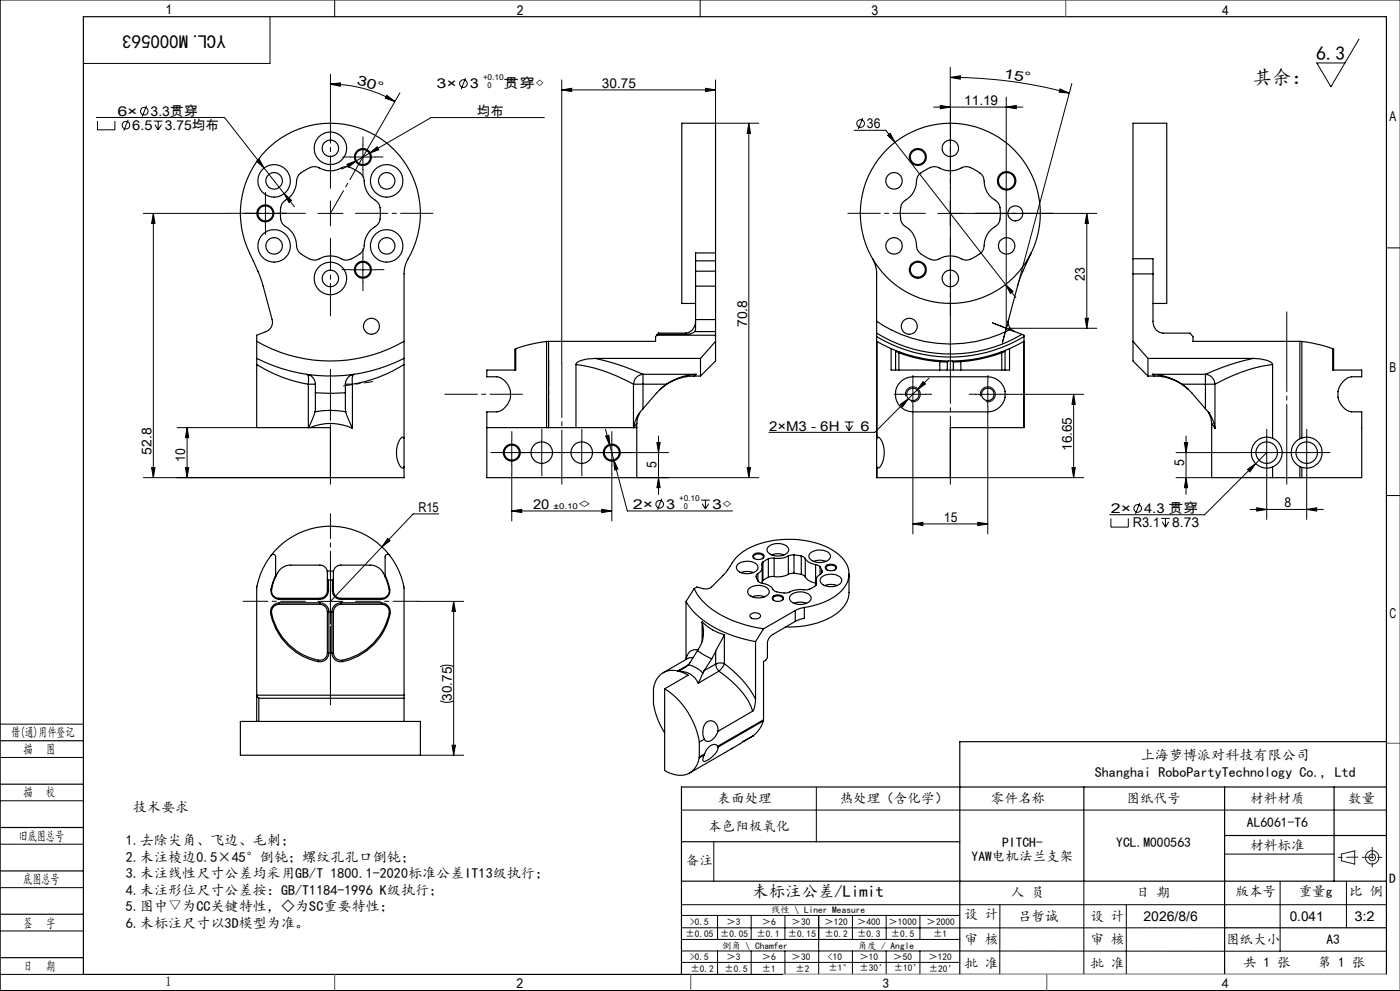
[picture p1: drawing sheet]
<svg xmlns="http://www.w3.org/2000/svg" width="420mm" height="297mm" viewBox="0 0 420 297" stroke-linecap="round" stroke-linejoin="round" font-family="sans-serif">
<g fill="none" stroke="#000" stroke-width=".3">
<path d="M100.4 0v5M210 0v5M420 0h-419.9v297h419.9M81 5v14h-56M407.7 11.7l-8.4 14.3-4.3-7.1h8.5M28.9 35.2h38.4l11.9 15.2M29.2 36.3v2.6h5.3v-2.6M38.5 35.9l-1.4 3.3M44 31.7l-1.3 3.3M46.1 36.3h2.7M46.5 37.4l.9 1.5M47.4 36.3v2.6"/>
<path d="M48.4 37.4l-1 1.5M99.1 25.2l3-.4v1.1zM99.1 25.2a38.3 38.3 0 0 1 19.4 5.2M99.1 22.2v11M116.1 28.6l2.4 1.8-2.9-.9zM120 27.8l-11.1 19.3M139.7 23.4l-1.3 3.3M163.3 35.2h-34l-18.5 10.7M168.5 26.9l3-.4v.9zM168.5 24v84.9M168.5 26.9h46.2M211.7 26.5l3 .4-3 .5z"/>
<path d="M214.7 24v12.9h12.9M224.6 36.9l.5 3.1h-.9zM224.6 36.9v106.3M256.2 39h9.5l2.8 3.6M258.8 35.4l-1.3 3.3M280.1 32.1h26.8M282.1 31.6l3 .5-3 .5zM285.1 20.2v11.7M285.1 23.2l3-.5v1zM285.1 23.2a137.1 137.1 0 0 1 35.7 4.7M301.9 32.1l3-.5v1zM301.9 29.1v69.3h27.1"/>
<path d="M318 26.7l2.8 1.2-3.1-.3zM321.6 25l-16.3 60.8M77 48.3l.8-.6 1.4 2.7zM79.2 50.4l6 7.6M85.2 58l2.3 2.1-.8 .6zM85.2 58l3.1 4M104.1 49.2l2.8-1-2.3 1.9zM105.1 47.1h7.5M106.9 48.2l-4.3 2.5M108.9 43.3v7.5M110.8 45.9l2.4-1.9 .5 .9zM110.8 45.9l-3.9 2.3"/>
<path d="M266.3 40.6l.8-.6 1.4 2.6zM268.5 42.6l33.2 42.7M43 64h25.4M46 64l.5 3h-1zM46 64v79.2M75.9 64h7.5M79.6 60.2v7.5M95.4 64h7.5M99.1 60.2v7.5M108.9 77.1v7.5M285.1 60.2v7.5M326 64l.5 3h-1z"/>
<path d="M326 64v34.4M329 64h-47.7M415.9 74.3h4.1M105.1 80.9h7.5M297.7 96.7l6.7 2.7M301.7 85.3l2.2 2-.8 .6zM301.7 85.3l3.1 3.9M302.6 95.8l-1.9 6.9M325.5 95.4h1l-.5 3zM270.1 118.2h7.5M271.7 118.7a2.25 2.25 0 0 1 2-2.7 2.25 2.25 0 0 1 2.4 2.4 2.25 2.25 0 0 1-2.8 2M273.9 114.4v7.5"/>
<path d="M275.2 116.8l-12.8 12.8h-31.7M276.9 114.4l.7 .7-2.4 1.7zM278.7 113.3l-3.5 3.5M292.6 118.2h7.5M294.2 118.7a2.25 2.25 0 0 1 2-2.7 2.25 2.25 0 0 1 2.4 2.4 2.25 2.25 0 0 1-2.8 2M296.3 114.4v7.5M302 118.2h23.1M322.1 118.2l.5 3h-1zM322.1 118.2v25M53.1 128.2h23.9M56.1 128.2l.5 3h-1zM56.1 128.2v15"/>
<path d="M149.8 135.6h7.5M153.5 131.9v7.5M158.8 135.6h7.5M162.5 131.9v7.5M170.8 135.6h7.5M174.5 131.9v7.5M179.8 135.6h20.8M181.6 128.7l6.6 24.4h31.5M181.7 130.7l1-.2 .3 3zM183.6 131.9v7.5M184.1 137.8l1.3 2.8-1 .3zM197.1 132.6h.9l-.4 3z"/>
<path d="M197.6 130.7v17.5M253.4 126.5h2.6M253.8 127.5l.9 1.6M254.7 126.5v2.6M255.7 127.5l-1 1.6M270.1 121.2l2.4-1.7-1.7 2.5zM273.9 123.8v36.2M296.3 123.8v36.2M352.8 135.6h20.2M355.3 132.6h1l-.5 3zM355.8 130.7v17.5M376.3 135.6h7.5"/>
<path d="M380 135.6l-18.6 18.7h-28.5M380 131.9v7.5M388.3 135.6h7.4M392 131.9v7.5M43 143.2h56.1M45.5 140.2h1l-.5 3zM55.6 140.2h1l-.5 3zM131.6 154h-7.7l-24.8 26.2M153.5 153.1l3-.5v1zM153.5 142v14.1M153.5 153.1h30.1M180.5 152.6l3.1 .5-3.1 .5z"/>
<path d="M183.6 142v14.1M191 143.2h36.6M197.6 143.2l.4 3h-.9zM198.5 149.5l-1.2 3.2M210.3 149.9h2.6M210.6 151l1 1.5M211.6 149.9v2.6M212.6 151l-1 1.5M224.2 140.2h.9l-.5 3zM273.9 157l3-.5v1zM273.9 157h22.4M285.1 143.2h40"/>
<path d="M293.3 156.5l3 .5-3 .5zM321.6 140.2h1l-.5 3zM333.3 155.4v2.6h5.2v-2.6M341.9 150.7l-1.3 3.3M348.3 155.4h2.6M348.7 156.4l.9 1.6M349.6 155.4v2.6M350.6 156.4l-1 1.6M352.8 143.2h10.7M355.8 143.2l.5 3h-1zM374.3 140.7l2.4-1.8-1.7 2.5zM375 152.7h22"/>
<path d="M377 152.2l3 .5-3 .5zM380 142.6v13.1M392 152.7l3-.5v1zM392 142.6v13.1M415.9 148.5h4.1M99.1 176.5v7.5M116.3 161.4l.7 .7-2.4 1.8zM95.4 180.2h7.5M125.4 180.2h13.7M132 199.8l1.9-.4 2.2 .4M136.1 180.2l.5 3h-1zM136.1 180.2v46.1"/>
<path d="M0 217h25M132 210l1.9 .5 2.2-.5M0 227h25M0 240h25M126.1 226.3h13M135.6 223.3h1l-.5 3zM244.9 236v16.3M0 253h25M204.4 242.8h211.5M214.1 252.4v11.8M367.4 256h32.8M0 266h25"/>
<path d="M0 279h25M204.4 271.1h211.5M204.4 278.1h163M204.4 274.4h83.5M215.3 274.4v7.1M225.4 274.4v7.1M235.5 274.4v7.1M245.6 274.4v17.6M255.7 274.4v7.1M265.9 274.4v7.1M276 274.4v7.1M300 271.1l-.1 21"/>
<path d="M325.2 264.1v27.9M337.9 271.1v20.9M384 264.2v20.9M403.9 264.1v14M0 292h25M204.4 285l211.5 .1M204.4 288.4h83.5M204.5 281.5h83.5M215.3 285v7M225.4 285v7M235.5 285v7M255.7 285v7"/>
<path d="M265.9 285v7M276 285v7M287.9 292h128"/>
<circle cx="37.8" cy="37.5" r="1.15"/>
<circle cx="43.3" cy="33.3" r="1.14"/>
<circle cx="139" cy="25.1" r="1.14"/>
<circle cx="258.2" cy="37" r="1.15"/>
<circle cx="197.9" cy="151.1" r="1.14"/>
<circle cx="341.3" cy="152.4" r="1.15"/>
</g>
<g fill="none" stroke="#191924" stroke-width=".3">
<path d="M402.4 256l4-1v4l-4-1z"/>
<circle cx="411.7" cy="257" r="1"/>
<circle cx="411.7" cy="257" r="2"/>
</g>
<path d="M103.1 115.7l8.7-1.3" fill="none" stroke="#000" stroke-width=".3" stroke-dasharray="30.5 1.3 1.3 1.3" stroke-dashoffset="28"/>
<path d="M99.1 110.7v34.4" fill="none" stroke="#000" stroke-width=".3" stroke-dasharray="30.5 1.3 1.3 1.3" stroke-dashoffset="15.2"/>
<path d="M99.1 56.4v-23.2M285.1 56.4v-23.2M91.6 63.9h-23.2M99.1 71.4v23.3M106.6 63.9h23.3M277.6 63.9h-23.2M285.1 71.4v23.3M292.6 63.9h23.3" fill="none" stroke="#000" stroke-width=".3" stroke-dasharray="30.5 1.3 1.3 1.3" stroke-dashoffset="20.8"/>
<g fill="none" stroke="#000" stroke-width=".3" stroke-dasharray="30.5 1.3 1.3 1.3">
<path d="M105.1 47h-2.2M108.9 43.3v-2.3M108.9 50.8v2.2M112.6 47h2.3M75.9 63.9h-2.6M79.6 60.2v-2.6M79.6 67.7v2.5M83.4 63.9h2.5M108.9 77.1v-2.6M105.1 80.8h-2.5M108.9 84.6v2.5M112.6 80.8h2.6"/>
<path d="M270.1 118.2h-1.9M273.9 114.4v-1.9M277.6 118.2h1.9M292.6 118.2h-1.9M296.4 114.4v-1.9M300.1 118.2h1.9M149.8 135.6h-2.5M153.6 131.9v-2.6M153.6 139.4v2.5M157.3 135.6h2.6M158.8 135.6h-3.2M162.6 131.9v-3.2"/>
<path d="M162.6 139.4v3.2M166.3 135.6h3.2M170.8 135.6h-3.2M174.6 131.9v-3.2M174.6 139.4v3.2M178.3 135.6h3.2M179.8 135.6h-2.5M183.6 131.9v-2.6M183.6 139.4v2.5M187.3 135.6h2.6M273.9 121.9v1.9M296.4 121.9v1.9"/>
<path d="M376.3 135.6h-3.2M380 131.9v-3.2M380 139.4v3.2M383.8 135.6h3.2M388.3 135.6h-3.2M392 131.9v-3.2M392 139.4v3.2M395.8 135.6h3.2M99.1 208.3v2.9"/>
</g>
<path d="M133.4 118.2h23.4" fill="none" stroke="#000" stroke-width=".3" stroke-dasharray="30.5 1.3 1.3 1.3" stroke-dashoffset="20.7"/>
<path d="M168.6 108.9v36.2" fill="none" stroke="#000" stroke-width=".3" stroke-dasharray="30.5 1.3 1.3 1.3" stroke-dashoffset="14.3"/>
<path d="M99.1 63.9l9.8-16.9M164.6 108v19.5" fill="none" stroke="#000" stroke-width=".3" stroke-dasharray="30.5 1.3 1.3 1.3" stroke-dashoffset="22.6"/>
<path d="M386 93.5v51.6" fill="none" stroke="#000" stroke-width=".3" stroke-dasharray="30.5 1.3 1.3 1.3" stroke-dashoffset="6.5"/>
<path d="M285.1 31.9v113.2" fill="none" stroke="#000" stroke-width=".3" stroke-dasharray="30.5 1.3 1.3 1.3" stroke-dashoffset="10.1"/>
<path d="M99.1 169.6v38.7" fill="none" stroke="#000" stroke-width=".3" stroke-dasharray="30.5 1.3 1.3 1.3" stroke-dashoffset="13"/>
<path d="M99.1 172.7v-18.7M91.6 180.2h-18.7M99.1 187.7v18.8M106.6 180.2h18.8" fill="none" stroke="#000" stroke-width=".3" stroke-dasharray="30.5 1.3 1.3 1.3" stroke-dashoffset="23"/>
<g fill="none" stroke="#000" stroke-width=".35">
<path d="M25 5h390.9v287h-390.9zM89.9 52.1l2.1-1.3a3.8 3.8 0 0 1 4.6-.1 7.2 7.2 0 0 0 6.5-.6 6.9 6.9 0 0 1 5.2 2 3.6 3.6 0 0 1 1 3 8.1 8.1 0 0 0 4 5.6 7.2 7.2 0 0 1 0 6.5 9.7 9.7 0 0 0-3.8 4.7l-.2 .9a4 4 0 0 1-2.7 4.1l-.3 .2a3.7 3.7 0 0 1-4.7 .1 7.4 7.4 0 0 0-6.4 .6 6.6 6.6 0 0 1-5.3-2 3.8 3.8 0 0 1-1-3 7.1 7.1 0 0 0-3.8-5.3 6.7 6.7 0 0 1-.8-5.6 3.6 3.6 0 0 1 2.1-2.4 8.5 8.5 0 0 0 2.8-6.2zM275.7 52.3l2.3-1.5a3.8 3.8 0 0 1 4.6-.1 7.1 7.1 0 0 0 6.4-.6 6.9 6.9 0 0 1 5.3 2 3.6 3.6 0 0 1 1 3 8.1 8.1 0 0 0 4 5.6 7.2 7.2 0 0 1 0 6.5 9.7 9.7 0 0 0-3.8 4.7l-.2 .9a4 4 0 0 1-2.7 4.1l-.4 .2a3.7 3.7 0 0 1-4.6 .1 7.4 7.4 0 0 0-6.4 .6 6.6 6.6 0 0 1-5.3-2 3.5 3.5 0 0 1-1-3 7.1 7.1 0 0 0-3.8-5.3 5.6 5.6 0 0 1-.9-4.8 3.5 3.5 0 0 1 2.1-3.2 8.1 8.1 0 0 0 2.8-6.2zM208.7 78.2h6M208.7 78.2v3.1M214.7 75.8v-38.9h-10.2v54h4.2M214.7 75.8h-6v2.4M214.7 75.8v2.4M214.7 78.2v3.1M261.8 77.5a9.1 9.1 0 0 1 1.2 4.6v14.2M309.4 75.8l-3.4 7.7-3.4 12.3a3.2 3.2 0 0 0 .7 2.8M339.9 77.5v-40.6h10.1v54h-4.1"/>
<path d="M339.9 77.5h6v4.6M339.9 77.5v4.6M197.6 99.8l-.5 .6M197.6 99.8v.4M197.6 99.8h8.1M205.7 99.8v.4M208.4 99.4a4.2 4.2 0 0 1-2.7 .8M208.4 99.4h6.3M208.7 96.3a3.5 3.5 0 0 1-3 3.5M208.7 95.8v2.8l-.3 .8M208.7 81.3v4.5M208.7 81.3h6"/>
<path d="M208.7 85.8v10M208.7 85.8h6M208.7 95.8h6M214.7 81.3v4.5M214.7 95.8v3.6M214.7 85.8v10M214.7 99.4v2.9M263 99.8a42.1 42.1 0 0 0 43.6 .4M263 96.3a39.1 39.1 0 0 0 40.3 2.3M263 96.3v3.5M263 99.8v31.7M303.3 98.6l1.1 .8 2.2 .8"/>
<path d="M339.9 82.1h6M339.9 82.1v20.2M345.9 82.1v14.2a3.4 3.4 0 0 0 3 3.5h8.1l.9 1.1v1.4h32.1M77 107.4v-6.9l2.8-1.1a3 3 0 0 0 1.8-3.6l-3-11.2-2.8-6.7a27.1 27.1 0 0 1 23.7-41 27.1 27.1 0 0 1 22.4 41.7l-.5 1.7-.2 1.8v25.3M77 102.3a44.4 44.4 0 0 0 44.2 0M77 107.4a48.9 48.9 0 0 0 44.2 0M77 109.3a42.4 42.4 0 0 0 15.5 5.8M77 107.4v1.9M77 109.3v18.9h15.5M92.5 115.1v-2.2l-.5-.7 .6 .1a3.1 3.1 0 0 1 2 2.8M92.5 115.1h2.1M92.5 115.1v13.1"/>
<path d="M94.6 117.7l4.5 .2 4.5-.2M94.6 115.1v2.6M94.6 117.7l-.1 5.7M103.6 115.1a3 3 0 0 1 2.6-2.9l-.5 .9v2M103.6 115.1v2.6M103.6 117.7l.1 5.7M103.6 115.1h2.1M105.7 115.1v13.3M121.2 109.3a46 46 0 0 1-9.9 4.5l-5.6 1.3M121.2 107.4v1.9M121.2 109.3v22M154.4 104.7h.1"/>
<path d="M154.4 104.7v6.2M154.7 104.5l-.3 .2M154.7 104.5v6.4h-8.7v2h.5a5.4 5.4 0 0 1 5.8 2.3 5.3 5.3 0 0 1 0 5.9 5.3 5.3 0 0 1-5.4 2.3h-.9v19.8h45v-16.3M164 102.3l-5.3 1-4 1.2M164 102.3v25.9M164.6 102.3v25.9M164.6 102.3h-.6M172.8 109.3a52.2 52.2 0 0 1 17.2 5.8M172.8 109.3v18.9M178.5 107.4a68.2 68.2 0 0 1 14.4 4.8M178.5 107.4a9.4 9.4 0 0 0-5.5 1.4l-.2 .5M178.5 107.4h31.6"/>
<path d="M190 115.1h2.9M190 115.1v13.1M192.9 112.2a3 3 0 0 0-2.9 2.9M192.9 112.2v2.9M192.9 112.2h15.9M192.9 115.1h7M192.9 115.1v7.4M197 100.5l-.3 .4v1.4h-32.1M197 100.5h17.7M197.6 100.2l-.6 .3M197.6 100.2h8.1M198 116.7l-.1 .2"/>
<path d="M199.9 115.1l-2.9 2.6-4.1 4.8M208.3 112.7a14.9 14.9 0 0 0-10.3 4M208.8 112.2l-.6 .5h1.9M208.8 112.2l-4 .7-2.6 .9-2.3 1.3M210.1 107.4v5.3M214.7 102.3v5.9l-4.6 4.5M214.7 102.3l-4.6 5.1M263 100.9a43 43 0 0 0 44.2 0M263 102.3h.1M263.1 102.3l4.2 2.2M263.1 102.3v28.9M267.3 104.5v6.4h35.6v-6.4"/>
<path d="M267.3 104.5l1.4 .6v5.8M268.7 105.3l1 .4M268.7 105.1l1.1 .3M269.7 105.7a43.7 43.7 0 0 0 12.2 2.7M269.7 105.7v5.2M269.8 105.4a43.2 43.2 0 0 0 12.2 2.7M269.8 105.4l-.1 .3M270.2 114.4a6 6 0 0 1 5.2-1.5h17.7a10.4 10.4 0 0 1 6.3 1 5.3 5.3 0 0 1 1.9 5.9 5.3 5.3 0 0 1-5 3.6h-19.2a10.4 10.4 0 0 1-6.3-1 5.3 5.3 0 0 1-.6-8zM281.9 108.4l2.3 .1M281.9 108.4v2.5M282 108.1l2.5 .1M282 108.1l-.1 .3"/>
<path d="M284.2 108.5v2.4M284.5 108.2h1.2M284.5 108.2l-.3 .3M285.7 108.2l.3 .3M286 108.5v2.4M288.2 108.1l-2.5 .1M288.2 108.1l.1 .3M288.3 108.4l-2.3 .1M288.3 108.4v2.5M300.4 105.4a43.2 43.2 0 0 1-12.2 2.7M300.4 105.4l.1 .3M300.5 105.7a43.7 43.7 0 0 1-12.2 2.7"/>
<path d="M300.5 105.7v5.2M301.5 105.3l-1 .4M301.5 105.1l-1.1 .3M301.5 105.1v5.8M302.9 104.5l-1.4 .6M306.6 100.2l.6 .3-.1 27.7M307.1 102.3l-4.2 2.2M307.1 102.3v25.9M307.2 102.3h-.1M339.9 102.3v5.9l4.5 4.5M339.9 102.3l4.5 5.1M344.4 107.4v5.3"/>
<path d="M344.4 107.4h31.6M345.7 112.2l.6 .5h-1.9M345.7 112.2l4 .7 2.6 .9 2.3 1.3M345.7 112.2h15.9M346.2 112.7a14.9 14.9 0 0 1 10.4 4M354.6 115.1l2.9 2.6 4.1 4.8M354.6 115.1h7M361.6 112.2a3 3 0 0 1 2.9 2.9M361.6 112.2v2.9M361.6 115.1h2.9M361.6 115.1v7.4M364.5 115.1v13.3"/>
<path d="M376 107.4a70.3 70.3 0 0 0-14.4 4.8M376 107.4a8.2 8.2 0 0 1 5.6 1.4l.2 .5M381.8 109.3a51.4 51.4 0 0 0-17.3 5.8M381.8 109.3v22M390 102.3h.6M390 102.3v29.2M390.6 102.3l4.5 .8 4.7 1.4M390.6 102.3v28.9M399.8 104.5l.3 .2v6.2M399.8 104.5v6.4h8.7v2h-.4a5.4 5.4 0 0 0-5.8 2.2 5.3 5.3 0 0 0-.1 5.9 5.3 5.3 0 0 0 5.4 2.4h.9v19.8h-17.9M92.5 128.2h.1M92.6 128.2h.4"/>
<path d="M93 128.2a15.4 15.4 0 0 1 12.7 .2M93 128.2h6.1v15h22.1v-3.3M94.5 123.4a25.2 25.2 0 0 1 9.2 0M94.5 123.4l-1.9 4.8M103.7 123.4l2 5M121.2 131.3l-.4-.3a2.17 2.17 0 0 0-1.2 1.5 7.2 7.2 0 0 0 .9 7.7h.5l.2-.3M121.2 131.3v8.6M146 128.2h18M164 128.2h.6M164.6 128.2h8.2M172.8 128.2h17.2M190 128.2h.1"/>
<path d="M190.1 128.2h.1M190.2 128.2h.8M191 126.9l-.8 1.3M191.9 123.8l-.7 1.5-.2 1.6M191.9 123.8v.1M192.9 122.5l-.8 .9a9.1 9.1 0 0 0-2 4.8M263 131.5v8.3M263 139.8l.1 3.4M263 139.8l.1 .3M263.1 131.2l.3-.2a6.2 6.2 0 0 1 1.6 6.7 3.1 3.1 0 0 1-1.6 2.6l-.3-.2M263.1 131.2l-.1 .3M307.1 128.2h-22v15h-22"/>
<path d="M361.6 122.5a9.5 9.5 0 0 1 2.9 5.9M362.7 123.8h.1M362.7 123.8l.6 1.5 .2 1.6M363.5 126.9v16.3h18.3M363.5 126.9l1 1.5M381.8 131.3a4.6 4.6 0 0 0-6.4 4.3 4.6 4.6 0 0 0 6.4 4.3M381.8 131.3a4.7 4.7 0 0 1 2.9 4.3 4.7 4.7 0 0 1-2.9 4.3M381.8 139.9v3.3M390 131.5a4.7 4.7 0 0 0-2.7 4.2 4.7 4.7 0 0 0 2.7 4.1M390 139.8v3.4M390 139.8l.6 .3M390.6 131.2a4.7 4.7 0 0 1 6.1 4.5 4.7 4.7 0 0 1-6.1 4.4"/>
<path d="M390.6 131.2l-.6 .3M263.1 140.1v3.1M381.8 143.2h8.2M390 143.2h.6M390.6 140.1v3.1M81.3 176.6a2.55 2.55 0 0 0 2.5 3M81.3 176.6h.2M81.4 166.4l.7-.2 .6 .4v5.8M81.4 166.4a21.6 21.6 0 0 0-4.4 9.9v39.9M81.4 166.4a22.4 22.4 0 0 1 35.5 0M81.5 176.6a2.19 2.19 0 0 0 2.2 2.7M82.7 172.4l-1.4 4.2"/>
<path d="M82.7 172.4v.5M82.7 172.9l-1.2 3.7M83.7 179.3h12.3M83.7 179.3l.1 .3M83.8 179.6h12.2M96 179.3v.3M98.2 171.1h1.8M98.2 171.1a2.22 2.22 0 0 0-2.2-1.7h-8.8a5.3 5.3 0 0 0-4.5 3.5M98.2 171.1v6M98.2 177.1a2.28 2.28 0 0 1-2.2 2.2M98.2 177.1h.3M98.2 173.5l.3 .3"/>
<path d="M98.5 177.1a2.61 2.61 0 0 1-2.5 2.5M98.5 173.8h1.2M98.5 173.8v3.3M99.7 177.1a2.52 2.52 0 0 0 2.5 2.5M99.7 173.8v3.3M99.7 177.1h.3M100 177.1a2.26 2.26 0 0 0 2.3 2.2M100 173.5l-.3 .3M100 171.1a2.3 2.3 0 0 1 2.3-1.7h8.7a5.3 5.3 0 0 1 4.5 3.5M100 171.1v6M102.2 179.6h12.2M102.3 179.3h12.2"/>
<path d="M102.3 179.3l-.1 .3M114.5 179.3l-.1 .3M115.5 172.4l1.4 4.2M115.5 172.9l1.3 3.7M115.5 172.4v.5M116.8 176.6a2.24 2.24 0 0 1-2.3 2.7M116.9 166.4a.74 .74 0 0 0-.9-.2 .74 .74 0 0 0-.5 .7v5.5M116.9 166.4a21.9 21.9 0 0 1 4.3 9.9v39.9M116.9 176.6a2.54 2.54 0 0 1-2.5 3M116.9 176.6h-.1M208.2 176.4l.9-.5 1.8 .5a2.83 2.83 0 0 0 2.6-.5l4-4 1.6-2.3a13.5 13.5 0 0 1 8.7-6.6 27.9 27.9 0 0 1 22.5 2.2 7.7 7.7 0 0 1 4.2 8.4 12.3 12.3 0 0 1-8.4 7.3l-4.8 1.2M208.2 176.4a21.3 21.3 0 0 0 13 10.1l3 1 4.9 1"/>
<path d="M208.2 176.4l-2.4 3.9M221.4 169a4.3 4.3 0 0 1 6 .7 1.91 1.91 0 0 1-2 2.1 3.8 3.8 0 0 1-4.5-1.5l.1-.7zM222.3 171.6a5.1 5.1 0 0 1 3.7 0M224.8 176.3a4.5 4.5 0 0 1 5.8 .4 1.57 1.57 0 0 1-1.3 2.2 4.3 4.3 0 0 1-4.9-1.1v-.9zM225.6 178.9a5.2 5.2 0 0 1 3.8 0M226 166.3a2.17 2.17 0 0 1 3.2 .3 1.97 1.97 0 0 1-3.4 .2zM226.4 167.5a.78 .78 0 0 1-.3-1 .78 .78 0 0 1 .9-.5 1.33 1.33 0 0 1 2 1.2l-.3 .3M227.4 171.9a1.57 1.57 0 0 0 .4 2.6l.5 .2a4.9 4.9 0 0 1 4 2.4l.5 .2a6.7 6.7 0 0 0 5.6-.4l1.7-.2a4.7 4.7 0 0 0 4.9-1.7l-.1-.4M227.4 171.9v2.2M228.7 170.1v4.7M228.9 168.4l-.1 .1a1.18 1.18 0 0 0-.1 1.6l-.4 1-.9 .8M228.9 174l-.2 .2"/>
<path d="M228.9 168.4v5.6M230.5 167.5l-1.6 .9M230.5 173l-1.6 1M230.5 167.5v5.5M230.6 163.8a4.6 4.6 0 0 1 5.8 .3 1.57 1.57 0 0 1-1.3 2.2 3.9 3.9 0 0 1-5-1.3l.1-.7zM231.5 166.3a5.1 5.1 0 0 1 3.7 0M231.9 178.7a2.06 2.06 0 0 1 3.2 .6 2.11 2.11 0 0 1-3.4 .2zM232.2 167.3l-1.7 .2M232.2 180a.76 .76 0 0 1-.3-1 .76 .76 0 0 1 .9-.4 1.48 1.48 0 0 1 2 .9l-.3 .5M232.2 172.8l-1.7 .2M232.2 167.3v5.5M236.5 166.6a6.7 6.7 0 0 1-4.3 .7"/>
<path d="M236.5 172.2a7.1 7.1 0 0 1-4.3 .6M236.5 166.6v5.6M237.3 178.3a4.5 4.5 0 0 1 5.8 .3 1.57 1.57 0 0 1-1.3 2.2 4.3 4.3 0 0 1-4.8-1l-.1-1zM238.2 166.3l2.2 .3M238.2 166.3l-1.7 .3M238.2 171.8l2.2 .4M238.2 171.8l-1.7 .4M238.2 166.3v5.5M240.4 166.6l.7 .3 .5 .5M240.4 172.2l1.2 .7M240.4 166.6v5.6M241.6 167.4a4.2 4.2 0 0 0 3.1 1.8"/>
<path d="M241.6 172.9a4.2 4.2 0 0 0 3.1 1.8M241.6 167.4v5.5M243.2 165.7a4.6 4.6 0 0 1 5.8 .3 1.57 1.57 0 0 1-1.3 2.3 3.9 3.9 0 0 1-5-1.4v-.6zM244 168.2a5.2 5.2 0 0 1 3.8 0M244.7 169.2l1.3 .7M244.7 169.2v5.5M244.7 174.7h.1M244.8 174v1.4M244.9 174.6v.6M246 169.9l.6 1.3M246 169.9v2.3M246.6 172.9a4.3 4.3 0 0 1 5.9 .7 2.16 2.16 0 0 1-2.5 2.2 3.5 3.5 0 0 1-4-1.6l.1-.7z"/>
<path d="M246.6 171.2l-.3 .7a2.17 2.17 0 0 0-1.4 2.7M246.6 171.2v.3M247.4 175.5a5.1 5.1 0 0 1 3.7 0M247.8 169.6a2.05 2.05 0 0 1 3.2 .5 2.05 2.05 0 0 1-3.4 .1zM248.1 170.8a.77 .77 0 0 1-.2-.9 .77 .77 0 0 1 .9-.5 1.28 1.28 0 0 1 1.9 1.1l-.3 .3M254.7 172v5.5a9.5 9.5 0 0 1-6.2 7.9 27.4 27.4 0 0 1-12.8 2.5M81.2 183.9a18.3 18.3 0 0 0 14.3 14.4M81.5 183.8a18.1 18.1 0 0 0 14 14.1M81.5 183.8l-.3 .1M83.7 181.1a2.25 2.25 0 0 0-2.2 2.7M83.7 181.1h12.3M83.8 180.7h12.2"/>
<path d="M83.8 180.7a2.72 2.72 0 0 0-2.6 3.2M83.8 180.7l-.1 .4M95.5 197.9v.4M96 181.1a2.28 2.28 0 0 1 2.2 2.3M96 180.7a2.73 2.73 0 0 1 2.7 2.7M96 180.7v.4M98.2 195.6a2.24 2.24 0 0 1-2.7 2.3M98.2 195.6h.5M98.2 183.4h.5M98.2 183.4v12.2M98.7 195.6a2.64 2.64 0 0 1-3.2 2.7M98.7 183.4v12.2"/>
<path d="M99.6 195.6a2.64 2.64 0 0 0 3.2 2.7M99.6 183.4v12.2M99.6 195.6h.4M99.6 183.4h.4M100 195.6a2.29 2.29 0 0 0 2.7 2.3M100 183.4v12.2M102.2 180.7a2.73 2.73 0 0 0-2.6 2.7M102.2 180.7h12.2M102.2 180.7l.1 .4M102.3 181.1h12.2M102.3 181.1a2.26 2.26 0 0 0-2.3 2.3M102.7 197.9l.1 .4"/>
<path d="M114.4 180.7a2.72 2.72 0 0 1 2.7 3.2M114.4 180.7l.1 .4M114.5 181.1a2.27 2.27 0 0 1 2.3 2.7M116.8 183.8a18.2 18.2 0 0 1-14.1 14.1M116.8 183.8l.3 .1M117.1 183.9a18.3 18.3 0 0 1-14.3 14.4M205.8 180.3a25.2 25.2 0 0 0 14.3 10.3l6.6 1.7M205.8 180.3v17.4M206.4 199.3l-3.1 1.8M206.5 199.2a7.2 7.2 0 0 1-3.1 1.9M206.5 199.2a9 9 0 0 1 4.4 2.5M207.9 197.1l-1.6 .2-7.3 4.3"/>
<path d="M209.2 195l4.3 2.5M209.2 195l-2.7 4.2M209.4 194.8a2.9 2.9 0 0 0-3.6 2.7M210.6 186.4a15.2 15.2 0 0 0 6.7 3.8M210.6 186.4a10 10 0 0 1-1.4 8.6M210.6 186.4v5.8M213.5 197.5l-2.3 3.5M214.7 195.2l-1.2 2.3M214.7 199l.3 1.2 .7 1M214.7 195.2v3.8M214.7 199l-3.5 2M217.3 198.9a31.5 31.5 0 0 1 9.4 10.6"/>
<path d="M217.3 190.2l-2.6 5M217.3 198.9l-.4 .9-1.2 1.4M217.3 198.9a3.2 3.2 0 0 0-2.6 .1M217.3 190.2v8.7M225.1 184.2a2.05 2.05 0 0 1 3.1 .3 1.85 1.85 0 0 1-3.2 .1zM226.7 192.3v17.2M229.1 188.5l-2.4 3.8M238.2 180.8a5.2 5.2 0 0 1 3.8 0M238.6 186.2l-7.1 4.2a3.2 3.2 0 0 0-1.3 2.3v4.4l-.5 .8-.6 .4v17.4M238.6 183l-9.5 5.5M238.6 183v3.2M241.3 182.1l-2.7 .9"/>
<path d="M241.3 182.1v3.2l-2.7 .9M72.1 216.2h54v10.1h-54zM77 208.3h44.2M77 208.7l.6 .6M77.6 209.3h43.6M77.6 209.3v6.9M199.4 206.4a23.5 23.5 0 0 1 10.4 16M199.4 206.4v24.5a7.2 7.2 0 0 0 8.2 .3l1.4-1.7 .8-2.3M203.3 201.1a5.8 5.8 0 0 0-7.3 5.2v4.4a17.8 17.8 0 0 0 3.4 8.9M203.3 201.1h.1M203.4 201.1l.2 .1M203.6 201.2l2.8 1.1-7 4.1"/>
<path d="M203.6 201.2a6.1 6.1 0 0 1 5.9 3.5M210.9 201.7l-1.4 3M211.2 201l-.3 .7M215.4 219.2a3.7 3.7 0 0 1-3.4 3l-.7-.7M215.4 219.2a2.52 2.52 0 0 0-2.8-3.1 4.1 4.1 0 0 0-1.3 5.4M215.7 201.2a27.2 27.2 0 0 1 9.8 11.1l.3 .8M215.7 201.2l-6.2 3.5M225.8 213.1l-10.4 6.1M226.7 209.5l-.3 2.4-.6 1.2M229 216l-1.1 2.4-1.9 2.1M229 216l-13.6 7.9M229.1 215.7l-13.8 8"/>
<path d="M229.1 215.7l-.1 .3M0 222h25M0 235h25M209.8 226.8v.4M209.8 222.4v4.4M211.2 226.3l-1.4 .9M211.3 221.5l-1.5 .9M211.4 226l-1.6 .8M211.4 226l-.2 .3M215.3 223.7a1.68 1.68 0 0 0-2.8 .3l-.7 .9-.4 1.1M215.3 223.7l.1 .2M215.4 223.9a5.7 5.7 0 0 1-4.3 4.3l-.2-.6 .3-1.3"/>
<path d="M226 220.5l-19.1 11.2M226 220.5h.1M325.2 235.9v28.2M367.4 235.9v56.1M400.2 235.9v28.3M415.9 235.9h-211.5v56.1M415.9 222.3h-128v69.7M0 248h25M204.4 252.3h83.5M367.4 250.4h48.5M0 261h25M0 274h25"/>
<path d="M204.4 264.1h211.5M367.4 278.1h48.5M0 287h25"/>
<circle cx="82.2" cy="54.2" r="2.48"/>
<circle cx="82.2" cy="54.2" r="4.9"/>
<circle cx="99.1" cy="44.4" r="2.47"/>
<circle cx="99.1" cy="44.4" r="4.9"/>
<circle cx="108.9" cy="47.1" r="2.26"/>
<circle cx="108.9" cy="47.1" r="2.55"/>
<circle cx="116" cy="54.2" r="4.9"/>
<circle cx="116" cy="54.2" r="2.47"/>
<circle cx="268.2" cy="54.2" r="2.48"/>
<circle cx="275.3" cy="47.1" r="2.26"/>
<circle cx="275.4" cy="47.1" r="2.55"/>
<circle cx="285.1" cy="44.4" r="2.47"/>
<circle cx="302" cy="54.2" r="2.48"/>
<circle cx="302" cy="54.2" r="2.78"/>
<circle cx="79.6" cy="63.9" r="2.55"/>
<circle cx="79.6" cy="64" r="2.26"/>
<circle cx="82.2" cy="73.7" r="2.48"/>
<circle cx="82.2" cy="73.7" r="4.9"/>
<circle cx="116" cy="73.7" r="4.9"/>
<circle cx="116" cy="73.7" r="2.47"/>
<circle cx="268.2" cy="73.7" r="2.48"/>
<circle cx="285.1" cy="63.9" r="27"/>
<circle cx="302" cy="73.7" r="2.47"/>
<circle cx="304.6" cy="64" r="2.25"/>
<circle cx="99.1" cy="83.4" r="2.47"/>
<circle cx="99.1" cy="83.4" r="4.9"/>
<circle cx="108.9" cy="80.8" r="2.55"/>
<circle cx="108.9" cy="80.8" r="2.25"/>
<circle cx="111.4" cy="97.8" r="2.4"/>
<circle cx="272.8" cy="97.8" r="2.4"/>
<circle cx="275.4" cy="80.8" r="2.25"/>
<circle cx="275.4" cy="80.8" r="2.55"/>
<circle cx="285.1" cy="83.4" r="2.47"/>
<circle cx="273.9" cy="118.2" r="1.87"/>
<circle cx="296.3" cy="118.2" r="1.88"/>
<circle cx="153.5" cy="135.7" r="2.55"/>
<circle cx="153.5" cy="135.6" r="2.25"/>
<circle cx="162.5" cy="135.7" r="3.2"/>
<circle cx="174.5" cy="135.7" r="3.2"/>
<circle cx="183.5" cy="135.7" r="2.55"/>
<circle cx="183.5" cy="135.6" r="2.25"/>
<circle cx="380" cy="135.7" r="3.2"/>
<circle cx="392" cy="135.7" r="3.2"/>
</g>
<path d="M407.4 256.9l-5.9 .1M408.7 256.9h6M411.7 253.9v6" fill="none" stroke="#191924" stroke-width=".3" stroke-dasharray="6.3 1.3 1.3 1.3" stroke-dashoffset="3"/>
<path d="M235 292h180.9" fill="none" stroke="#c0c0c0" stroke-width=".3"/>
<path d="M319.7 0v5M415.9 222.7h4.1M100.4 292v5M207.2 292v5M314 292v5" fill="none" stroke="#00f" stroke-width=".3"/>
<path d="M406.4 255h.1" fill="none" stroke="#0ff" stroke-width=".3"/>
<g fill="#000">
<path d="M116.1 28.6l2.4 1.8-2.9-.9zM99.1 25.2l3-.4v1.1z"/>
<path d="M168.5 26.9l3-.4v.9zM211.7 26.5l3 .4-3 .5z"/>
<path d="M301.9 32.1l3-.5v1zM282.1 31.6l3 .5-3 .5z"/>
<path d="M318 26.7l2.8 1.2-3.1-.3zM285.1 23.2l3-.5v1z"/>
<path d="M85.2 58l1.5 2.7 .8-.6zM77 48.3l2.2 2.1-1.4-2.7zM104.1 49.2l.5 .9 2.3-1.9zM110.8 45.9l2.9-1-.5-.9zM153.5 153.1l3-.5v1zM180.5 152.6l3.1 .5-3.1 .5zM181.7 130.7l1.3 2.8-.3-3zM184.1 137.8l.3 3.1 1-.3zM116.3 161.4l-1.7 2.5 2.4-1.8zM301.7 85.3l1.4 2.6 .8-.6zM266.3 40.6l2.2 2-1.4-2.6zM276.9 114.4l-1.7 2.4 2.4-1.7zM270.1 121.2l.7 .8 1.7-2.5zM374.3 140.7l.7 .7 1.7-2.5z"/>
<path d="M46 64l.5 3h-1zM45.5 140.2h1l-.5 3zM56.1 128.2l.5 3h-1zM55.6 140.2h1l-.5 3zM224.6 36.9l.5 3.1h-.9zM224.2 140.2h.9l-.5 3zM197.1 132.6h.9l-.4 3zM197.6 143.2l.4 3h-.9zM136.1 180.2l.5 3h-1zM135.6 223.3h1l-.5 3zM322.1 118.2l.5 3h-1zM321.6 140.2h1l-.5 3zM355.3 132.6h1l-.5 3zM355.8 143.2l.5 3h-1z"/>
<path d="M325.5 95.4h1l-.5 3zM326 64l.5 3h-1z"/>
<path d="M293.3 156.5l3 .5-3 .5zM273.9 157l3-.5v1zM392 152.7l3-.5v1zM377 152.2l3 .5-3 .5z"/>
</g>
<g font-size="5.8">
<text x="394.8" y="18">6.3</text>
<text x="375.9" y="25.2">其余：</text>
</g>
<text font-size="5.6" x="67.7" y="10.6" transform="rotate(-180 67.7 10.6)">YCL.M000563</text>
<text font-size="4.9" x="225.7" y="269">未标注公差/Limit</text>
<g font-size="4.2">
<text x="342.2" y="227.9">上海萝博派对科技有限公司</text>
<text x="328.5" y="232.8">Shanghai RoboPartyTechnology Co., Ltd</text>
<text x="39.9" y="243.5">技术要求</text>
<text x="37.8" y="253.4">1.去除尖角、飞边、毛刺；</text>
<text x="37.8" y="258.3">2.未注棱边0.5×45°倒钝；螺纹孔孔口倒钝；</text>
<text x="37.8" y="263.2">3.未注线性尺寸公差均采用GB/T 1800.1-2020标准公差IT13级执行；</text>
<text x="37.8" y="268.2">4.未注形位尺寸公差按：GB/T1184-1996 K级执行；</text>
<text x="37.8" y="273.1">5.图中▽为CC关键特性，◇为SC重要特性；</text>
<text x="37.8" y="278">6.未标注尺寸以3D模型为准。</text>
</g>
<g font-size="4.1">
<text x="49.6" y="4.3">1</text>
<text x="155.1" y="4.6">2</text>
<text x="261.4" y="4.6">3</text>
<text x="366.6" y="4.6">4</text>
<text x="301.1" y="23.5" transform="rotate(8 301.1 23.5)">1 5 °</text>
<text x="106.8" y="25.2" transform="rotate(17 106.8 25.2)">3 0 °</text>
<text x="130.9" y="26.5">3×</text>
<text x="140.9" y="26.5">3</text>
<text x="151.1" y="26.5">贯穿◇</text>
<text x="180.6" y="26.4">30.75</text>
<text x="35.2" y="34.8">6×</text>
<text x="45.2" y="34.8">3.3贯穿</text>
<text x="143.1" y="34.6">均布</text>
<text x="289.3" y="31.5">11.19</text>
<text x="39.7" y="39">6.5</text>
<text x="49.5" y="39">3.75均布</text>
<text x="260.1" y="38.5">36</text>
<text x="416.9" y="36.3">A</text>
<text x="325.5" y="84.2" transform="rotate(-90 325.5 84.2)">23</text>
<text x="224.1" y="98" transform="rotate(-90 224.1 98)">70.8</text>
<text x="416.9" y="111.3">B</text>
<text x="230.7" y="129.1">2×M3 - 6H</text>
<text x="258.1" y="129.1">6</text>
<text x="45.4" y="136.3" transform="rotate(-90 45.4 136.3)">52.8</text>
<text x="321.5" y="135.2" transform="rotate(-90 321.5 135.2)">16.65</text>
<text x="55.6" y="138.4" transform="rotate(-90 55.6 138.4)">10</text>
<text x="197" y="140.2" transform="rotate(-90 197 140.2)">5</text>
<text x="355.3" y="139.8" transform="rotate(-90 355.3 139.8)">5</text>
<text x="125.5" y="153.4">R15</text>
<text x="159.9" y="152.6">20</text>
<text x="173.4" y="152.6">◇</text>
<text x="189.8" y="152.6">2×</text>
<text x="199.8" y="152.6">3</text>
<text x="213.7" y="152.6">3◇</text>
<text x="333.2" y="153.8">2×</text>
<text x="343.2" y="153.8">4.3 贯穿</text>
<text x="385.4" y="152.1">8</text>
<text x="283.2" y="156.4">15</text>
<text x="339.8" y="158">R3.1</text>
<text x="351.7" y="158">8.73</text>
<text x="416.9" y="185.3">C</text>
<text x="135.6" y="210" transform="rotate(-90 135.6 210)">30.75</text>
<text x="3.3" y="220.9">借(通)用件登记</text>
<text x="7.1" y="226">描</text>
<text x="13.9" y="226">图</text>
<text x="7" y="238.9">描</text>
<text x="13.8" y="238.9">校</text>
<text x="215.3" y="240.8">表面处理</text>
<text x="251.9" y="240.8">热处理（含化学）</text>
<text x="297.3" y="240.8">零件名称</text>
<text x="337.9" y="240.8">图纸代号</text>
<text x="375.1" y="240.8">材料材质</text>
<text x="404.4" y="240.8">数量</text>
<text x="212.5" y="249">本色阳极氧化</text>
<text x="374.1" y="247.7">AL6061-T6</text>
<text x="5.6" y="252">旧底图总号</text>
<text x="291.5" y="257.9">YAW电机法兰支架</text>
<text x="300.6" y="253.7">PITCH-</text>
<text x="334.9" y="253.7">YCL.M000563</text>
<text x="375.1" y="254.9">材料标准</text>
<text x="205.7" y="259.3">备注</text>
<text x="7" y="265">底图总号</text>
<text x="303.3" y="269">人 员</text>
<text x="340.8" y="269">日 期</text>
<text x="370.6" y="268.7">版本号</text>
<text x="389.6" y="268.7">重量g</text>
<text x="404.8" y="268.7">比 例</text>
<text x="416.7" y="264.6">D</text>
<text x="289.3" y="275.5">设 计</text>
<text x="7" y="278">签</text>
<text x="13.8" y="278">字</text>
<text x="305.4" y="276">吕哲诚</text>
<text x="327.2" y="276">设 计</text>
<text x="343.1" y="276">2026/8/6</text>
<text x="386.9" y="276">0.041</text>
<text x="406.3" y="276">3:2</text>
<text x="289.3" y="283">审 核</text>
<text x="327.2" y="282.9">审 核</text>
<text x="367.8" y="282.9">图纸大小</text>
<text x="397.9" y="283">A3</text>
<text x="7" y="291">日</text>
<text x="13.8" y="291">期</text>
<text x="289.3" y="290.1">批 准</text>
<text x="327.2" y="290">批 准</text>
<text x="373" y="289.8">共 1 张</text>
<text x="395.4" y="289.8">第 1 张</text>
<text x="49.6" y="295.6">1</text>
<text x="154.9" y="296">2</text>
<text x="264.7" y="296">3</text>
<text x="366.6" y="296">4</text>
</g>
<g font-size="2.8">
<text x="231.3" y="273.6">线性 \ Liner Measure</text>
<text x="205.6" y="280.8">±0.05</text>
<text x="207" y="277.2">&gt;0.5</text>
<text x="216" y="280.8">±0.05</text>
<text x="217.9" y="277.2">＞3</text>
<text x="227" y="280.8">±0.1</text>
<text x="228.5" y="277.2">＞6</text>
<text x="236.3" y="280.8">±0.15</text>
<text x="237.5" y="277.2">＞30</text>
<text x="247.4" y="277.2">＞120</text>
<text x="247.4" y="280.8">±0.2</text>
<text x="257.1" y="277.2">＞400</text>
<text x="257.1" y="280.8">±0.3</text>
<text x="266.6" y="277.2">＞1000</text>
<text x="267.3" y="280.8">±0.5</text>
<text x="278" y="277.2">＞2000</text>
<text x="279.9" y="280.8">±1</text>
<text x="207" y="287.8">&gt;0.5</text>
<text x="216.6" y="284.3">倒角 \ Chamfer</text>
<text x="217.9" y="287.8">＞3</text>
<text x="228.5" y="287.8">＞6</text>
<text x="237.5" y="287.8">＞30</text>
<text x="248.4" y="287.8">&lt;10</text>
<text x="257.3" y="284.3">角度 / Angle</text>
<text x="257.8" y="287.8">＞10</text>
<text x="268" y="287.8">＞50</text>
<text x="278.5" y="287.8">＞120</text>
<text x="207.1" y="291.3">±0.2</text>
<text x="217.3" y="291.3">±0.5</text>
<text x="228.5" y="291.3">±1</text>
<text x="238.7" y="291.3">±2</text>
<text x="248.6" y="291.1">±1°</text>
<text x="257.8" y="291.1">±30’</text>
<text x="268.1" y="291.1">±10’</text>
<text x="278.6" y="291.2">±20’</text>
</g>
<g font-size="2.4">
<text x="145" y="24.1">+0.10</text>
<text x="146.2" y="26.5">0</text>
<text x="166" y="152.6">±0.10</text>
<text x="203.9" y="150.1">+0.10</text>
<text x="205.1" y="152.6">0</text>
</g>
</svg>
